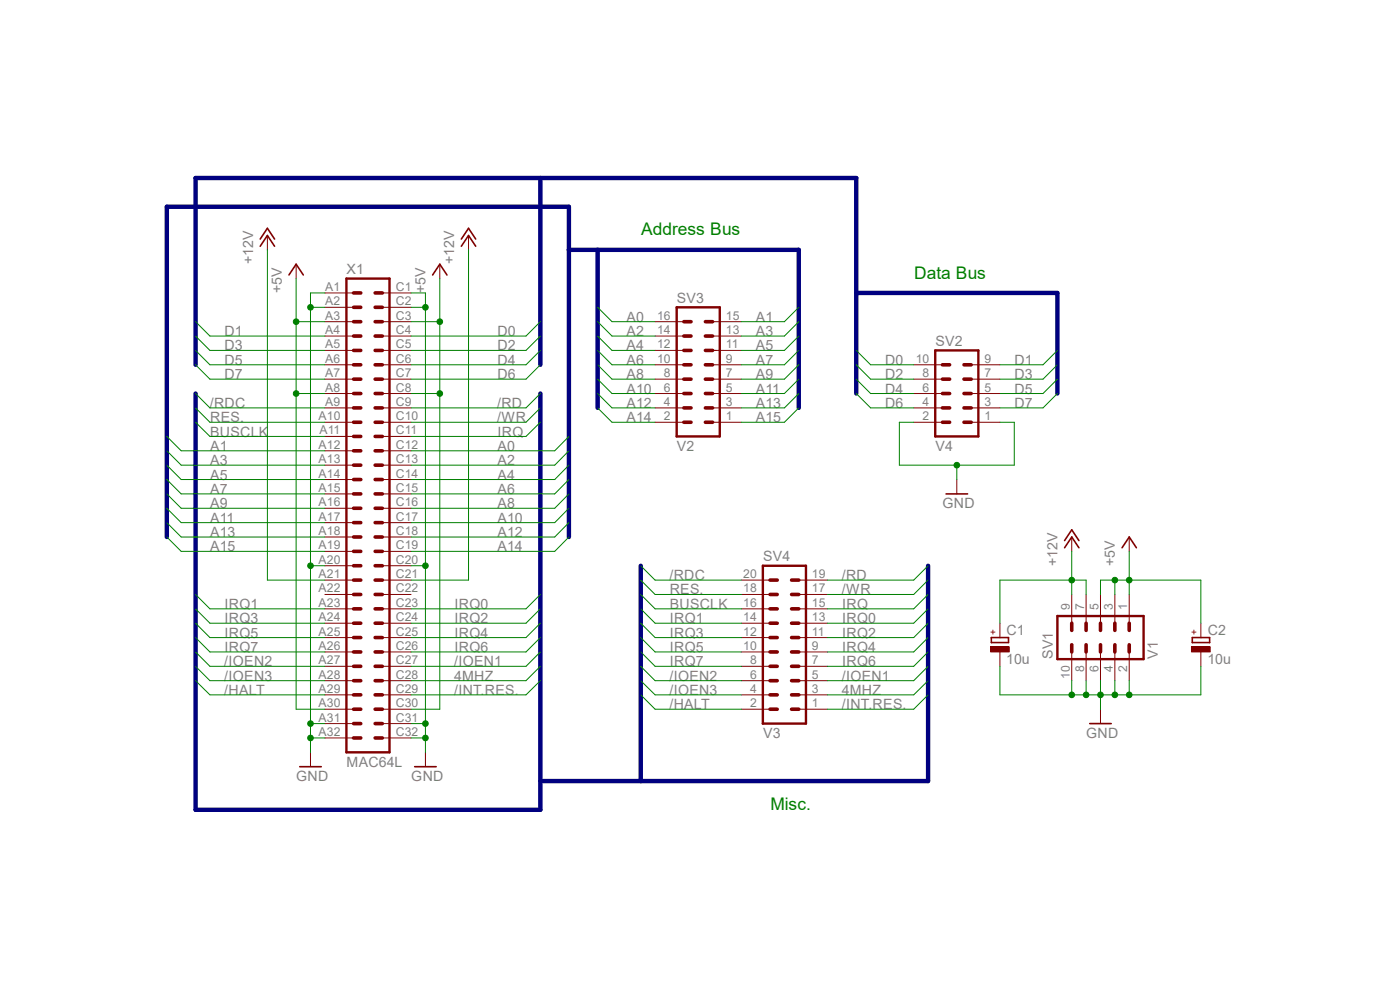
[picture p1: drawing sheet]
<svg xmlns="http://www.w3.org/2000/svg" width="297mm" height="210mm" viewBox="0 0 297 210" stroke-linecap="round" stroke-linejoin="round" font-family="sans-serif">
<path d="M73.5 59.1h9.1v100.5h-9.1zM143.6 65.2h9.1v27.4h-9.1zM198.4 74.3h9.2v18.3h-9.2zM161.8 120h9.2v33.5h-9.2zM224.3 130.7h18.3v9.1h-18.3z" fill="none" stroke="#800000" stroke-width=".51"/>
<g fill="none" stroke="#800000" stroke-width=".76">
<path d="M75 77.4h1.5M75 74.3h1.5M75 71.3h1.5M75 68.2h1.5M75 65.2h1.5M75 62.1h1.5M79.6 77.4h1.5M79.6 74.3h1.5M79.6 71.3h1.5M79.6 68.2h1.5M79.6 65.2h1.5M79.6 62.1h1.5"/>
<path d="M145.1 77.4h1.5M145.1 74.3h1.5M145.1 71.3h1.5M145.1 68.2h1.5M149.6 77.4h1.6M149.6 74.3h1.6M149.6 71.3h1.6M149.6 68.2h1.6M199.9 77.4h1.6M204.5 77.4h1.5M75 98.7h1.5M75 95.6h1.5"/>
<path d="M75 92.6h1.5M75 89.6h1.5M75 86.5h1.5M75 83.5h1.5M75 80.4h1.5M79.6 98.7h1.5M79.6 95.6h1.5M79.6 92.6h1.5M79.6 89.6h1.5M79.6 86.5h1.5M79.6 83.5h1.5M79.6 80.4h1.5"/>
<path d="M145.1 89.6h1.5M145.1 86.5h1.5M145.1 83.5h1.5M145.1 80.4h1.5M149.6 89.6h1.6M149.6 86.5h1.6M149.6 83.5h1.6M149.6 80.4h1.6M199.9 89.6h1.6M199.9 86.5h1.6M199.9 83.5h1.6M199.9 80.4h1.6"/>
<path d="M204.5 89.6h1.5M204.5 86.5h1.5M204.5 83.5h1.5M204.5 80.4h1.5M75 117h1.5M75 113.9h1.5M75 110.9h1.5M75 107.8h1.5M75 104.8h1.5M75 101.7h1.5M79.6 117h1.5M79.6 113.9h1.5"/>
<path d="M79.6 110.9h1.5M79.6 107.8h1.5M79.6 104.8h1.5M79.6 101.7h1.5M75 138.3h1.5M75 135.3h1.5M75 132.2h1.5M75 129.2h1.5M75 126.1h1.5M75 123.1h1.5M75 120h1.5M79.6 138.3h1.5"/>
<path d="M79.6 135.3h1.5M79.6 132.2h1.5M79.6 129.2h1.5M79.6 126.1h1.5M79.6 123.1h1.5M79.6 120h1.5M163.4 138.3h1.5M163.4 135.3h1.5M163.4 132.2h1.5M163.4 129.2h1.5M163.4 126.1h1.5M163.4 123.1h1.5"/>
<path d="M167.9 138.3h1.6M167.9 135.3h1.6M167.9 132.2h1.6M167.9 129.2h1.6M167.9 126.1h1.6M167.9 123.1h1.6M227.4 132.2v1.5M227.4 136.8v1.5M230.4 132.2v1.5M230.4 136.8v1.5M233.5 132.2v1.5M233.5 136.8v1.5"/>
<path d="M236.5 132.2v1.5M236.5 136.8v1.5M239.6 132.2v1.5M239.6 136.8v1.5M75 156.5h1.5M75 153.5h1.5M75 150.5h1.5M75 147.4h1.5M75 144.4h1.5M75 141.4h1.5M79.6 156.5h1.5M79.6 153.5h1.5"/>
<path d="M79.6 150.5h1.5M79.6 147.4h1.5M79.6 144.4h1.5M79.6 141.4h1.5M163.4 150.5h1.5M163.4 147.4h1.5M163.4 144.4h1.5M163.4 141.4h1.5M167.9 150.5h1.6M167.9 147.4h1.6M167.9 144.4h1.6M167.9 141.4h1.6"/>
</g>
<g fill="none" stroke="#800000" stroke-width=".21">
<path d="M56.7 50v3M62.8 56v3.1M93.3 56v3.1M99.4 50v3M68.9 62.1h6.1M68.9 65.2h6.1M68.9 68.2h6.1M68.9 71.3h6.1M68.9 74.3h6.1M68.9 77.4h6.1M81.1 62.1h6.1M81.1 65.2h6.1"/>
<path d="M81.1 68.2h6.1M81.1 71.3h6.1M81.1 74.3h6.1M81.1 77.4h6.1M139 68.2h6.1M139 71.3h6.1M139 74.3h6.1M139 77.4h6.1M151.2 68.2h6.1M151.2 71.3h6.1M151.2 74.3h6.1M151.2 77.4h6.1"/>
<path d="M193.8 77.4h6.1M206 77.4h6.1M68.9 80.4h6.1M68.9 83.5h6.1M68.9 86.5h6.1M68.9 89.6h6.1M68.9 92.6h6.1M68.9 95.6h6.1M68.9 98.7h6.1M81.1 80.4h6.1M81.1 83.5h6.1M81.1 86.5h6.1"/>
<path d="M81.1 89.6h6.1M81.1 92.6h6.1M81.1 95.6h6.1M81.1 98.7h6.1M139 80.4h6.1M139 83.5h6.1M139 86.5h6.1M139 89.6h6.1M151.2 80.4h6.1M151.2 83.5h6.1M151.2 86.5h6.1M151.2 89.6h6.1"/>
<path d="M193.8 80.4h6.1M193.8 83.5h6.1M193.8 86.5h6.1M193.8 89.6h6.1M206 80.4h6.1M206 83.5h6.1M206 86.5h6.1M206 89.6h6.1M68.9 101.7h6.1M68.9 104.8h6.1M68.9 107.8h6.1M68.9 110.9h6.1"/>
<path d="M68.9 113.9h6.1M68.9 117h6.1M81.1 101.7h6.1M81.1 104.8h6.1M81.1 107.8h6.1M81.1 110.9h6.1M81.1 113.9h6.1M81.1 117h6.1M203 101.7v3.1M227.4 113.9v3.1M239.6 113.9v3.1M68.9 120h6.1"/>
<path d="M68.9 123.1h6.1M68.9 126.1h6.1M68.9 129.2h6.1M68.9 132.2h6.1M68.9 135.3h6.1M68.9 138.3h6.1M81.1 120h6.1M81.1 123.1h6.1M81.1 126.1h6.1M81.1 129.2h6.1M81.1 132.2h6.1M81.1 135.3h6.1"/>
<path d="M81.1 138.3h6.1M157.3 123.1h6.1M157.3 126.1h6.1M157.3 129.2h6.1M157.3 132.2h6.1M157.3 135.3h6.1M157.3 138.3h6.1M169.5 123.1h6.1M169.5 126.1h6.1M169.5 129.2h6.1M169.5 132.2h6.1M169.5 135.3h6.1"/>
<path d="M169.5 138.3h6.1M227.4 126.1v6.1M227.4 138.3v6.1M230.4 126.1v6.1M230.4 138.3v6.1M233.5 126.1v6.1M233.5 138.3v6.1M236.5 126.1v6.1M236.5 138.3v6.1M239.6 126.1v6.1M239.6 138.3v6.1M65.9 159.6v3"/>
<path d="M68.9 141.4h6.1M68.9 144.4h6.1M68.9 147.4h6.1M68.9 150.5h6.1M68.9 153.5h6.1M68.9 156.5h6.1M81.1 141.4h6.1M81.1 144.4h6.1M81.1 147.4h6.1M81.1 150.5h6.1M81.1 153.5h6.1M81.1 156.5h6.1"/>
<path d="M90.3 159.6v3M157.3 141.4h6.1M157.3 144.4h6.1M157.3 147.4h6.1M157.3 150.5h6.1M169.5 141.4h6.1M169.5 144.4h6.1M169.5 147.4h6.1M169.5 150.5h6.1M233.5 150.5v3"/>
</g>
<g fill="none" stroke="#800000" stroke-width=".34">
<path d="M55.2 52.2l1.5-2.2 1.6 2.2M55.2 50.7l1.5-2.3 1.6 2.3M61.3 58.3l1.5-2.3 1.5 2.3M91.8 58.3l1.5-2.3 1.5 2.3M97.9 52.2l1.5-2.2 1.5 2.2M97.9 50.7l1.5-2.3 1.5 2.3M200.7 104.8h4.6M225.8 116.2l1.6-2.3 1.5 2.3M225.8 114.7l1.6-2.3 1.5 2.3M238 116.2l1.6-2.3 1.5 2.3M210.3 135.3h3.7v1h-3.7zM231.2 153.5h4.6"/>
<path d="M63.6 162.6h4.6M88 162.6h4.5"/>
</g>
<path d="M210.1 137.2h4v1.1h-4z" fill-rule="evenodd" fill="#800000"/>
<path d="M210.1 137.2h4v1.1h-4zM212.1 132.2v3.1M212.1 138.3v3.1" fill="none" stroke="#800000" stroke-width=".21"/>
<path d="M252.9 135.3h3.7v1h-3.7z" fill="none" stroke="#800000" stroke-width=".34"/>
<path d="M252.8 137.2h4v1.1h-4z" fill-rule="evenodd" fill="#800000"/>
<path d="M252.8 137.2h4v1.1h-4zM254.8 132.2v3.1M254.8 138.3v3.1" fill="none" stroke="#800000" stroke-width=".21"/>
<path d="M114.6 37.8v39.6M120.7 53h48.8v33.5M126.8 53v33.5M41.5 77.4v-39.6h140.2v45.7M181.7 62.1h42.6v21.4M41.5 83.5v88.3h73.1v-88.3M35.4 113.9v-70h85.3v70M135.9 120v45.7M196.9 120v45.7h-82.3" fill="none" stroke="#000080" stroke-width=".93"/>
<path d="M87.2 62.1h3.1v57.9M87.2 65.2h3.1M87.2 153.5h3.1v6.1M87.2 156.5h3.1" fill="none" stroke="#008000" stroke-width=".21"/>
<circle cx="90.3" cy="156.5" r=".6" fill="#008000"/>
<circle cx="90.3" cy="156.5" r=".6" fill="none" stroke="#008000" stroke-width=".21"/>
<circle cx="90.3" cy="153.5" r=".6" fill="#008000"/>
<circle cx="90.3" cy="153.5" r=".6" fill="none" stroke="#008000" stroke-width=".21"/>
<circle cx="90.3" cy="65.2" r=".6" fill="#008000"/>
<g fill="none" stroke="#008000" stroke-width=".21">
<path d="M87.2 120h3.1v33.5"/>
<circle cx="90.3" cy="65.2" r=".6"/>
</g>
<circle cx="90.3" cy="120" r=".6" fill="#008000"/>
<g fill="none" stroke="#008000" stroke-width=".21">
<path d="M68.9 62.1h-3v3.1h3M65.9 120v39.6M65.9 153.5h3M65.9 156.5h3"/>
<circle cx="90.3" cy="120" r=".6"/>
</g>
<circle cx="65.9" cy="156.5" r=".6" fill="#008000"/>
<circle cx="65.9" cy="156.5" r=".6" fill="none" stroke="#008000" stroke-width=".21"/>
<circle cx="65.9" cy="153.5" r=".6" fill="#008000"/>
<circle cx="65.9" cy="153.5" r=".6" fill="none" stroke="#008000" stroke-width=".21"/>
<circle cx="65.9" cy="65.2" r=".6" fill="#008000"/>
<g fill="none" stroke="#008000" stroke-width=".21">
<path d="M65.9 65.2v54.8h3"/>
<circle cx="65.9" cy="65.2" r=".6"/>
</g>
<circle cx="65.9" cy="120" r=".6" fill="#008000"/>
<g fill="none" stroke="#008000" stroke-width=".21">
<path d="M227.4 144.4v3h12.2v-3M230.4 144.4v3M233.5 144.4v3M236.5 144.4v3"/>
<circle cx="65.9" cy="120" r=".6"/>
</g>
<circle cx="230.4" cy="147.4" r=".6" fill="#008000"/>
<circle cx="230.4" cy="147.4" r=".6" fill="none" stroke="#008000" stroke-width=".21"/>
<circle cx="233.5" cy="147.4" r=".6" fill="#008000"/>
<circle cx="233.5" cy="147.4" r=".6" fill="none" stroke="#008000" stroke-width=".21"/>
<circle cx="236.5" cy="147.4" r=".6" fill="#008000"/>
<g fill="none" stroke="#008000" stroke-width=".21">
<path d="M212.1 141.4v6h15.3M233.5 147.4v3.1"/>
<circle cx="236.5" cy="147.4" r=".6"/>
</g>
<circle cx="227.4" cy="147.4" r=".6" fill="#008000"/>
<g fill="none" stroke="#008000" stroke-width=".21">
<path d="M254.8 141.4v6h-15.2"/>
<circle cx="227.4" cy="147.4" r=".6"/>
</g>
<circle cx="239.6" cy="147.4" r=".6" fill="#008000"/>
<g fill="none" stroke="#008000" stroke-width=".21">
<path d="M190.8 89.6v9.1h24.4v-9.1M203 98.7v3"/>
<circle cx="239.6" cy="147.4" r=".6"/>
</g>
<circle cx="203" cy="98.7" r=".6" fill="#008000"/>
<g fill="none" stroke="#008000" stroke-width=".21">
<path d="M62.8 59.1v91.4h6.1M62.8 68.2h6.1M190.8 89.6h3M212.1 89.6h3.1"/>
<circle cx="203" cy="98.7" r=".6"/>
</g>
<circle cx="62.8" cy="68.2" r=".6" fill="#008000"/>
<g fill="none" stroke="#008000" stroke-width=".21">
<path d="M62.8 83.5h6.1"/>
<circle cx="62.8" cy="68.2" r=".6"/>
</g>
<circle cx="62.8" cy="83.5" r=".6" fill="#008000"/>
<g fill="none" stroke="#008000" stroke-width=".21">
<path d="M93.3 59.1v91.4h-6.1M87.2 68.2h6.1"/>
<circle cx="62.8" cy="83.5" r=".6"/>
</g>
<circle cx="93.3" cy="68.2" r=".6" fill="#008000"/>
<g fill="none" stroke="#008000" stroke-width=".21">
<path d="M87.2 83.5h6.1"/>
<circle cx="93.3" cy="68.2" r=".6"/>
</g>
<circle cx="93.3" cy="83.5" r=".6" fill="#008000"/>
<g fill="none" stroke="#008000" stroke-width=".21">
<path d="M233.5 126.1v-3h6.1v3M236.5 123.1v3"/>
<circle cx="93.3" cy="83.5" r=".6"/>
</g>
<circle cx="236.5" cy="123.1" r=".6" fill="#008000"/>
<g fill="none" stroke="#008000" stroke-width=".21">
<path d="M239.6 117v6.1"/>
<circle cx="236.5" cy="123.1" r=".6"/>
</g>
<circle cx="239.6" cy="123.1" r=".6" fill="#008000"/>
<g fill="none" stroke="#008000" stroke-width=".21">
<path d="M56.7 53v70.1h12.2M99.4 53v70.1h-12.2M227.4 117v9.1M227.4 123.1h3v3M239.6 123.1h15.2v9.1"/>
<circle cx="239.6" cy="123.1" r=".6"/>
</g>
<circle cx="227.4" cy="123.1" r=".6" fill="#008000"/>
<g fill="none" stroke="#008000" stroke-width=".21">
<path d="M41.5 68.2l3 3.1h24.4M41.5 71.3l3 3h24.4M41.5 74.3l3 3.1h24.4M41.5 77.4l3 3h24.4M114.6 68.2l-3 3.1h-24.4M114.6 71.3l-3 3h-24.4M114.6 74.3l-3 3.1h-24.4M114.6 77.4l-3 3h-24.4M126.8 65.2l3 3h9.2M126.8 68.2l3 3.1h9.2M126.8 71.3l3 3h9.2M126.8 74.3l3 3.1h9.2"/>
<path d="M126.8 77.4l3 3h9.2M169.5 65.2l-3.1 3h-9.1M169.5 68.2l-3.1 3.1h-9.1M169.5 71.3l-3.1 3h-9.1M169.5 74.3l-3.1 3.1h-9.1M169.5 77.4l-3.1 3h-9.1M181.7 74.3l3 3.1h9.1M181.7 77.4l3 3h9.1M224.3 74.3l-3 3.1h-9.2M224.3 77.4l-3 3h-9.2M35.4 92.6l3 3h30.5M35.4 95.6l3 3.1h30.5"/>
<path d="M35.4 98.7l3 3h30.5M41.5 83.5l3 3h24.4M41.5 86.5l3 3.1h24.4M41.5 89.6l3 3h24.4M114.6 83.5l-3 3h-24.4M114.6 86.5l-3 3.1h-24.4M114.6 89.6l-3 3h-24.4M120.7 92.6l-3 3h-30.5M120.7 95.6l-3 3.1h-30.5M120.7 98.7l-3 3h-30.5M126.8 80.4l3 3.1h9.2M126.8 83.5l3 3h9.2"/>
<path d="M126.8 86.5l3 3.1h9.2M169.5 80.4l-3.1 3.1h-9.1M169.5 83.5l-3.1 3h-9.1M169.5 86.5l-3.1 3.1h-9.1M181.7 80.4l3 3.1h9.1M181.7 83.5l3 3h9.1M224.3 80.4l-3 3.1h-9.2M224.3 83.5l-3 3h-9.2M35.4 101.7l3 3.1h30.5M35.4 104.8l3 3h30.5M35.4 107.8l3 3.1h30.5M35.4 110.9l3 3h30.5"/>
<path d="M35.4 113.9l3 3.1h30.5M120.7 101.7l-3 3.1h-30.5M120.7 104.8l-3 3h-30.5M120.7 107.8l-3 3.1h-30.5M120.7 110.9l-3 3h-30.5M120.7 113.9l-3 3.1h-30.5M41.5 126.1l3 3.1h24.4M41.5 129.2l3 3h24.4M41.5 132.2l3 3.1h24.4M41.5 135.3l3 3h24.4M41.5 138.3l3 3.1h24.4M114.6 126.1l-3 3.1h-24.4"/>
<path d="M114.6 132.2l-3 3.1h-24.4M114.6 135.3l-3 3h-24.4M114.6 138.3l-3 3.1h-24.4M114.6 129.2l-3 3h-24.4M135.9 120l3.1 3.1h18.3M135.9 123.1l3.1 3h18.3M135.9 126.1l3.1 3.1h18.3M135.9 129.2l3.1 3h18.3M135.9 132.2l3.1 3.1h18.3M135.9 135.3l3.1 3h18.3M135.9 138.3l3.1 3.1h18.3M196.9 120l-3.1 3.1h-18.2"/>
<path d="M196.9 123.1l-3.1 3h-18.2M196.9 126.1l-3.1 3.1h-18.2M196.9 129.2l-3.1 3h-18.2M196.9 132.2l-3.1 3.1h-18.2M196.9 135.3l-3.1 3h-18.2M196.9 138.3l-3.1 3.1h-18.2M227.4 123.1h-15.3v9.1M41.5 141.4l3 3h24.4M41.5 144.4l3 3h24.4M114.6 141.4l-3 3h-24.4M114.6 144.4l-3 3h-24.4M135.9 141.4l3.1 3h18.3"/>
<path d="M135.9 144.4l3.1 3h18.3M135.9 147.4l3.1 3.1h18.3M196.9 141.4l-3.1 3h-18.2M196.9 144.4l-3.1 3h-18.2M196.9 147.4l-3.1 3.1h-18.2"/>
<circle cx="227.4" cy="123.1" r=".6"/>
</g>
<g font-size="3.7" fill="#008000">
<text x="136" y="50">Address Bus</text>
<text x="193.9" y="59.1">Data Bus</text>
<text x="163.4" y="171.8">Misc.</text>
</g>
<g font-size="3" fill="#808080">
<text x="53.7" y="56" transform="rotate(-90 53.7 56)">+12V</text>
<text x="73.5" y="58.2">X1</text>
<text x="96.4" y="56" transform="rotate(-90 96.4 56)">+12V</text>
<text x="59.8" y="62.1" transform="rotate(-90 59.8 62.1)">+5V</text>
<text x="90.3" y="62.1" transform="rotate(-90 90.3 62.1)">+5V</text>
<text x="143.6" y="64.3">SV3</text>
<text x="47.6" y="71.3">D1</text>
<text x="105.5" y="71.3">D0</text>
<text x="132.9" y="68.2">A0</text>
<text x="132.9" y="71.3">A2</text>
<text x="160.4" y="68.2">A1</text>
<text x="160.4" y="71.3">A3</text>
<text x="47.6" y="74.3">D3</text>
<text x="47.6" y="77.4">D5</text>
<text x="105.5" y="74.3">D2</text>
<text x="105.5" y="77.4">D4</text>
<text x="132.9" y="74.3">A4</text>
<text x="132.9" y="77.4">A6</text>
<text x="160.4" y="74.3">A5</text>
<text x="160.4" y="77.4">A7</text>
<text x="187.8" y="77.4">D0</text>
<text x="198.5" y="73.4">SV2</text>
<text x="215.2" y="77.4">D1</text>
<text x="47.6" y="80.4">D7</text>
<text x="105.5" y="80.4">D6</text>
<text x="132.9" y="80.4">A8</text>
<text x="132.9" y="83.5">A10</text>
<text x="160.4" y="80.4">A9</text>
<text x="160.4" y="83.5">A11</text>
<text x="187.8" y="80.4">D2</text>
<text x="187.8" y="83.5">D4</text>
<text x="215.2" y="80.4">D3</text>
<text x="215.2" y="83.5">D5</text>
<text x="44.5" y="86.5">/RDC</text>
<text x="44.6" y="89.6">RES.</text>
<text x="105.5" y="86.5">/RD</text>
<text x="105.5" y="89.6">/WR</text>
<text x="132.9" y="86.5">A12</text>
<text x="132.9" y="89.6">A14</text>
<text x="160.4" y="86.5">A13</text>
<text x="160.4" y="89.6">A15</text>
<text x="187.8" y="86.5">D6</text>
<text x="215.2" y="86.5">D7</text>
<text x="44.6" y="95.6">A1</text>
<text x="44.6" y="92.6">BUSCLK</text>
<text x="105.5" y="95.6">A0</text>
<text x="105.5" y="92.6">IRQ</text>
<text x="143.6" y="95.6">V2</text>
<text x="198.5" y="95.6">V4</text>
<text x="44.6" y="98.7">A3</text>
<text x="44.6" y="101.7">A5</text>
<text x="105.5" y="98.7">A2</text>
<text x="105.5" y="101.7">A4</text>
<text x="44.6" y="104.8">A7</text>
<text x="44.6" y="107.8">A9</text>
<text x="105.5" y="104.8">A6</text>
<text x="105.5" y="107.8">A8</text>
<text x="200" y="107.8">GND</text>
<text x="44.6" y="110.9">A11</text>
<text x="44.6" y="113.9">A13</text>
<text x="105.5" y="110.9">A10</text>
<text x="105.5" y="113.9">A12</text>
<text x="44.6" y="117">A15</text>
<text x="105.5" y="117">A14</text>
<text x="161.9" y="119.1">SV4</text>
<text x="142" y="123.1">/RDC</text>
<text x="178.6" y="123.1">/RD</text>
<text x="224.3" y="120" transform="rotate(-90 224.3 120)">+12V</text>
<text x="236.5" y="120" transform="rotate(-90 236.5 120)">+5V</text>
<text x="47.6" y="129.2">IRQ1</text>
<text x="96.4" y="129.2">IRQ0</text>
<text x="142.1" y="126.1">RES.</text>
<text x="142.1" y="129.2">BUSCLK</text>
<text x="178.6" y="126.1">/WR</text>
<text x="178.6" y="129.2">IRQ</text>
<text x="47.6" y="132.2">IRQ3</text>
<text x="47.6" y="135.3">IRQ5</text>
<text x="96.4" y="132.2">IRQ2</text>
<text x="96.4" y="135.3">IRQ4</text>
<text x="142.1" y="132.2">IRQ1</text>
<text x="142.1" y="135.3">IRQ3</text>
<text x="178.6" y="132.2">IRQ0</text>
<text x="178.6" y="135.3">IRQ2</text>
<text x="213.5" y="134.7">C1</text>
<text x="256.2" y="134.7">C2</text>
<text x="47.6" y="141.4">/IOEN2</text>
<text x="47.6" y="138.3">IRQ7</text>
<text x="96.4" y="141.4">/IOEN1</text>
<text x="96.4" y="138.3">IRQ6</text>
<text x="142.1" y="138.3">IRQ5</text>
<text x="142.1" y="141.4">IRQ7</text>
<text x="178.6" y="138.3">IRQ4</text>
<text x="178.6" y="141.4">IRQ6</text>
<text x="213.5" y="140.8">10u</text>
<text x="223.4" y="139.8" transform="rotate(-90 223.4 139.8)">SV1</text>
<text x="245.7" y="139.8" transform="rotate(-90 245.7 139.8)">V1</text>
<text x="256.2" y="140.8">10u</text>
<text x="47.6" y="144.4">/IOEN3</text>
<text x="47.6" y="147.4">/HALT</text>
<text x="96.4" y="144.4">4MHZ</text>
<text x="96.4" y="147.4">/INT.RES.</text>
<text x="142" y="144.4">/IOEN2</text>
<text x="142" y="147.4">/IOEN3</text>
<text x="178.6" y="144.4">/IOEN1</text>
<text x="178.6" y="147.4">4MHZ</text>
<text x="142" y="150.5">/HALT</text>
<text x="178.6" y="150.5">/INT.RES.</text>
<text x="161.9" y="156.5">V3</text>
<text x="230.5" y="156.5">GND</text>
<text x="62.9" y="165.7">GND</text>
<text x="73.5" y="162.6">MAC64L</text>
<text x="87.2" y="165.7">GND</text>
</g>
<g font-size="2.6" fill="#808080">
<text x="69" y="61.7">A1</text>
<text x="69" y="64.8">A2</text>
<text x="83.9" y="61.7">C1</text>
<text x="83.9" y="64.8">C2</text>
<text x="69" y="67.8">A3</text>
<text x="69" y="70.9">A4</text>
<text x="83.9" y="67.8">C3</text>
<text x="83.9" y="70.9">C4</text>
<text x="139.4" y="70.9">14</text>
<text x="139.4" y="67.8">16</text>
<text x="154" y="70.9">13</text>
<text x="154" y="67.8">15</text>
<text x="69" y="73.9">A5</text>
<text x="69" y="77">A6</text>
<text x="83.9" y="73.9">C5</text>
<text x="83.9" y="77">C6</text>
<text x="139.4" y="77">10</text>
<text x="139.4" y="73.9">12</text>
<text x="154" y="77">9</text>
<text x="154" y="73.9">11</text>
<text x="194.3" y="77">10</text>
<text x="208.8" y="77">9</text>
<text x="69" y="80">A7</text>
<text x="69" y="83.1">A8</text>
<text x="83.9" y="80">C7</text>
<text x="83.9" y="83.1">C8</text>
<text x="140.8" y="83.1">6</text>
<text x="140.8" y="80">8</text>
<text x="154" y="83.1">5</text>
<text x="154" y="80">7</text>
<text x="195.7" y="83.1">6</text>
<text x="195.7" y="80">8</text>
<text x="208.8" y="83.1">5</text>
<text x="208.8" y="80">7</text>
<text x="67.6" y="89.1">A10</text>
<text x="69" y="86.1">A9</text>
<text x="83.9" y="86.1">C9</text>
<text x="83.9" y="89.1">C10</text>
<text x="140.8" y="89.1">2</text>
<text x="140.8" y="86.1">4</text>
<text x="154" y="89.1">1</text>
<text x="154" y="86.1">3</text>
<text x="195.7" y="89.1">2</text>
<text x="195.7" y="86.1">4</text>
<text x="208.8" y="89.1">1</text>
<text x="208.8" y="86.1">3</text>
<text x="67.6" y="95.2">A12</text>
<text x="67.8" y="92.2">A11</text>
<text x="83.9" y="92.2">C11</text>
<text x="83.9" y="95.2">C12</text>
<text x="67.6" y="98.3">A13</text>
<text x="67.6" y="101.3">A14</text>
<text x="83.9" y="98.3">C13</text>
<text x="83.9" y="101.3">C14</text>
<text x="67.6" y="104.4">A15</text>
<text x="67.6" y="107.4">A16</text>
<text x="83.9" y="104.4">C15</text>
<text x="83.9" y="107.4">C16</text>
<text x="67.6" y="110.4">A17</text>
<text x="67.6" y="113.5">A18</text>
<text x="83.9" y="110.4">C17</text>
<text x="83.9" y="113.5">C18</text>
<text x="67.6" y="116.5">A19</text>
<text x="67.6" y="119.6">A20</text>
<text x="83.9" y="116.5">C19</text>
<text x="83.9" y="119.6">C20</text>
<text x="67.6" y="122.6">A21</text>
<text x="67.6" y="125.7">A22</text>
<text x="83.9" y="122.6">C21</text>
<text x="83.9" y="125.7">C22</text>
<text x="157.7" y="125.7">18</text>
<text x="157.7" y="122.6">20</text>
<text x="172.3" y="125.7">17</text>
<text x="172.3" y="122.6">19</text>
<text x="67.6" y="128.7">A23</text>
<text x="67.6" y="131.8">A24</text>
<text x="83.9" y="128.7">C23</text>
<text x="83.9" y="131.8">C24</text>
<text x="157.7" y="131.8">14</text>
<text x="157.7" y="128.7">16</text>
<text x="172.3" y="131.8">13</text>
<text x="172.3" y="128.7">15</text>
<text x="226.9" y="129.4" transform="rotate(-90 226.9 129.4)">9</text>
<text x="230" y="129.4" transform="rotate(-90 230 129.4)">7</text>
<text x="233" y="129.4" transform="rotate(-90 233 129.4)">5</text>
<text x="236.1" y="129.4" transform="rotate(-90 236.1 129.4)">3</text>
<text x="239.1" y="129.4" transform="rotate(-90 239.1 129.4)">1</text>
<text x="67.6" y="134.8">A25</text>
<text x="67.6" y="137.9">A26</text>
<text x="83.9" y="134.8">C25</text>
<text x="83.9" y="137.9">C26</text>
<text x="157.7" y="137.9">10</text>
<text x="157.7" y="134.8">12</text>
<text x="172.3" y="137.9">9</text>
<text x="172.3" y="134.8">11</text>
<text x="67.6" y="140.9">A27</text>
<text x="67.6" y="144">A28</text>
<text x="83.9" y="140.9">C27</text>
<text x="83.9" y="144">C28</text>
<text x="159.1" y="144">6</text>
<text x="159.1" y="140.9">8</text>
<text x="172.3" y="144">5</text>
<text x="172.3" y="140.9">7</text>
<text x="226.9" y="144" transform="rotate(-90 226.9 144)">10</text>
<text x="230" y="142.5" transform="rotate(-90 230 142.5)">8</text>
<text x="233" y="142.5" transform="rotate(-90 233 142.5)">6</text>
<text x="236.1" y="142.5" transform="rotate(-90 236.1 142.5)">4</text>
<text x="239.1" y="142.5" transform="rotate(-90 239.1 142.5)">2</text>
<text x="67.6" y="147">A29</text>
<text x="83.9" y="147">C29</text>
<text x="159.1" y="147">4</text>
<text x="172.3" y="147">3</text>
<text x="67.6" y="150">A30</text>
<text x="67.6" y="153.1">A31</text>
<text x="83.9" y="150">C30</text>
<text x="83.9" y="153.1">C31</text>
<text x="159.1" y="150">2</text>
<text x="172.3" y="150">1</text>
<text x="67.6" y="156.1">A32</text>
<text x="83.9" y="156.1">C32</text>
</g>
<g font-size="2.1" fill="#800000">
<text x="211.4" y="134.7" transform="rotate(-90 211.4 134.7)">+</text>
<text x="254.1" y="134.7" transform="rotate(-90 254.1 134.7)">+</text>
</g>
</svg>
